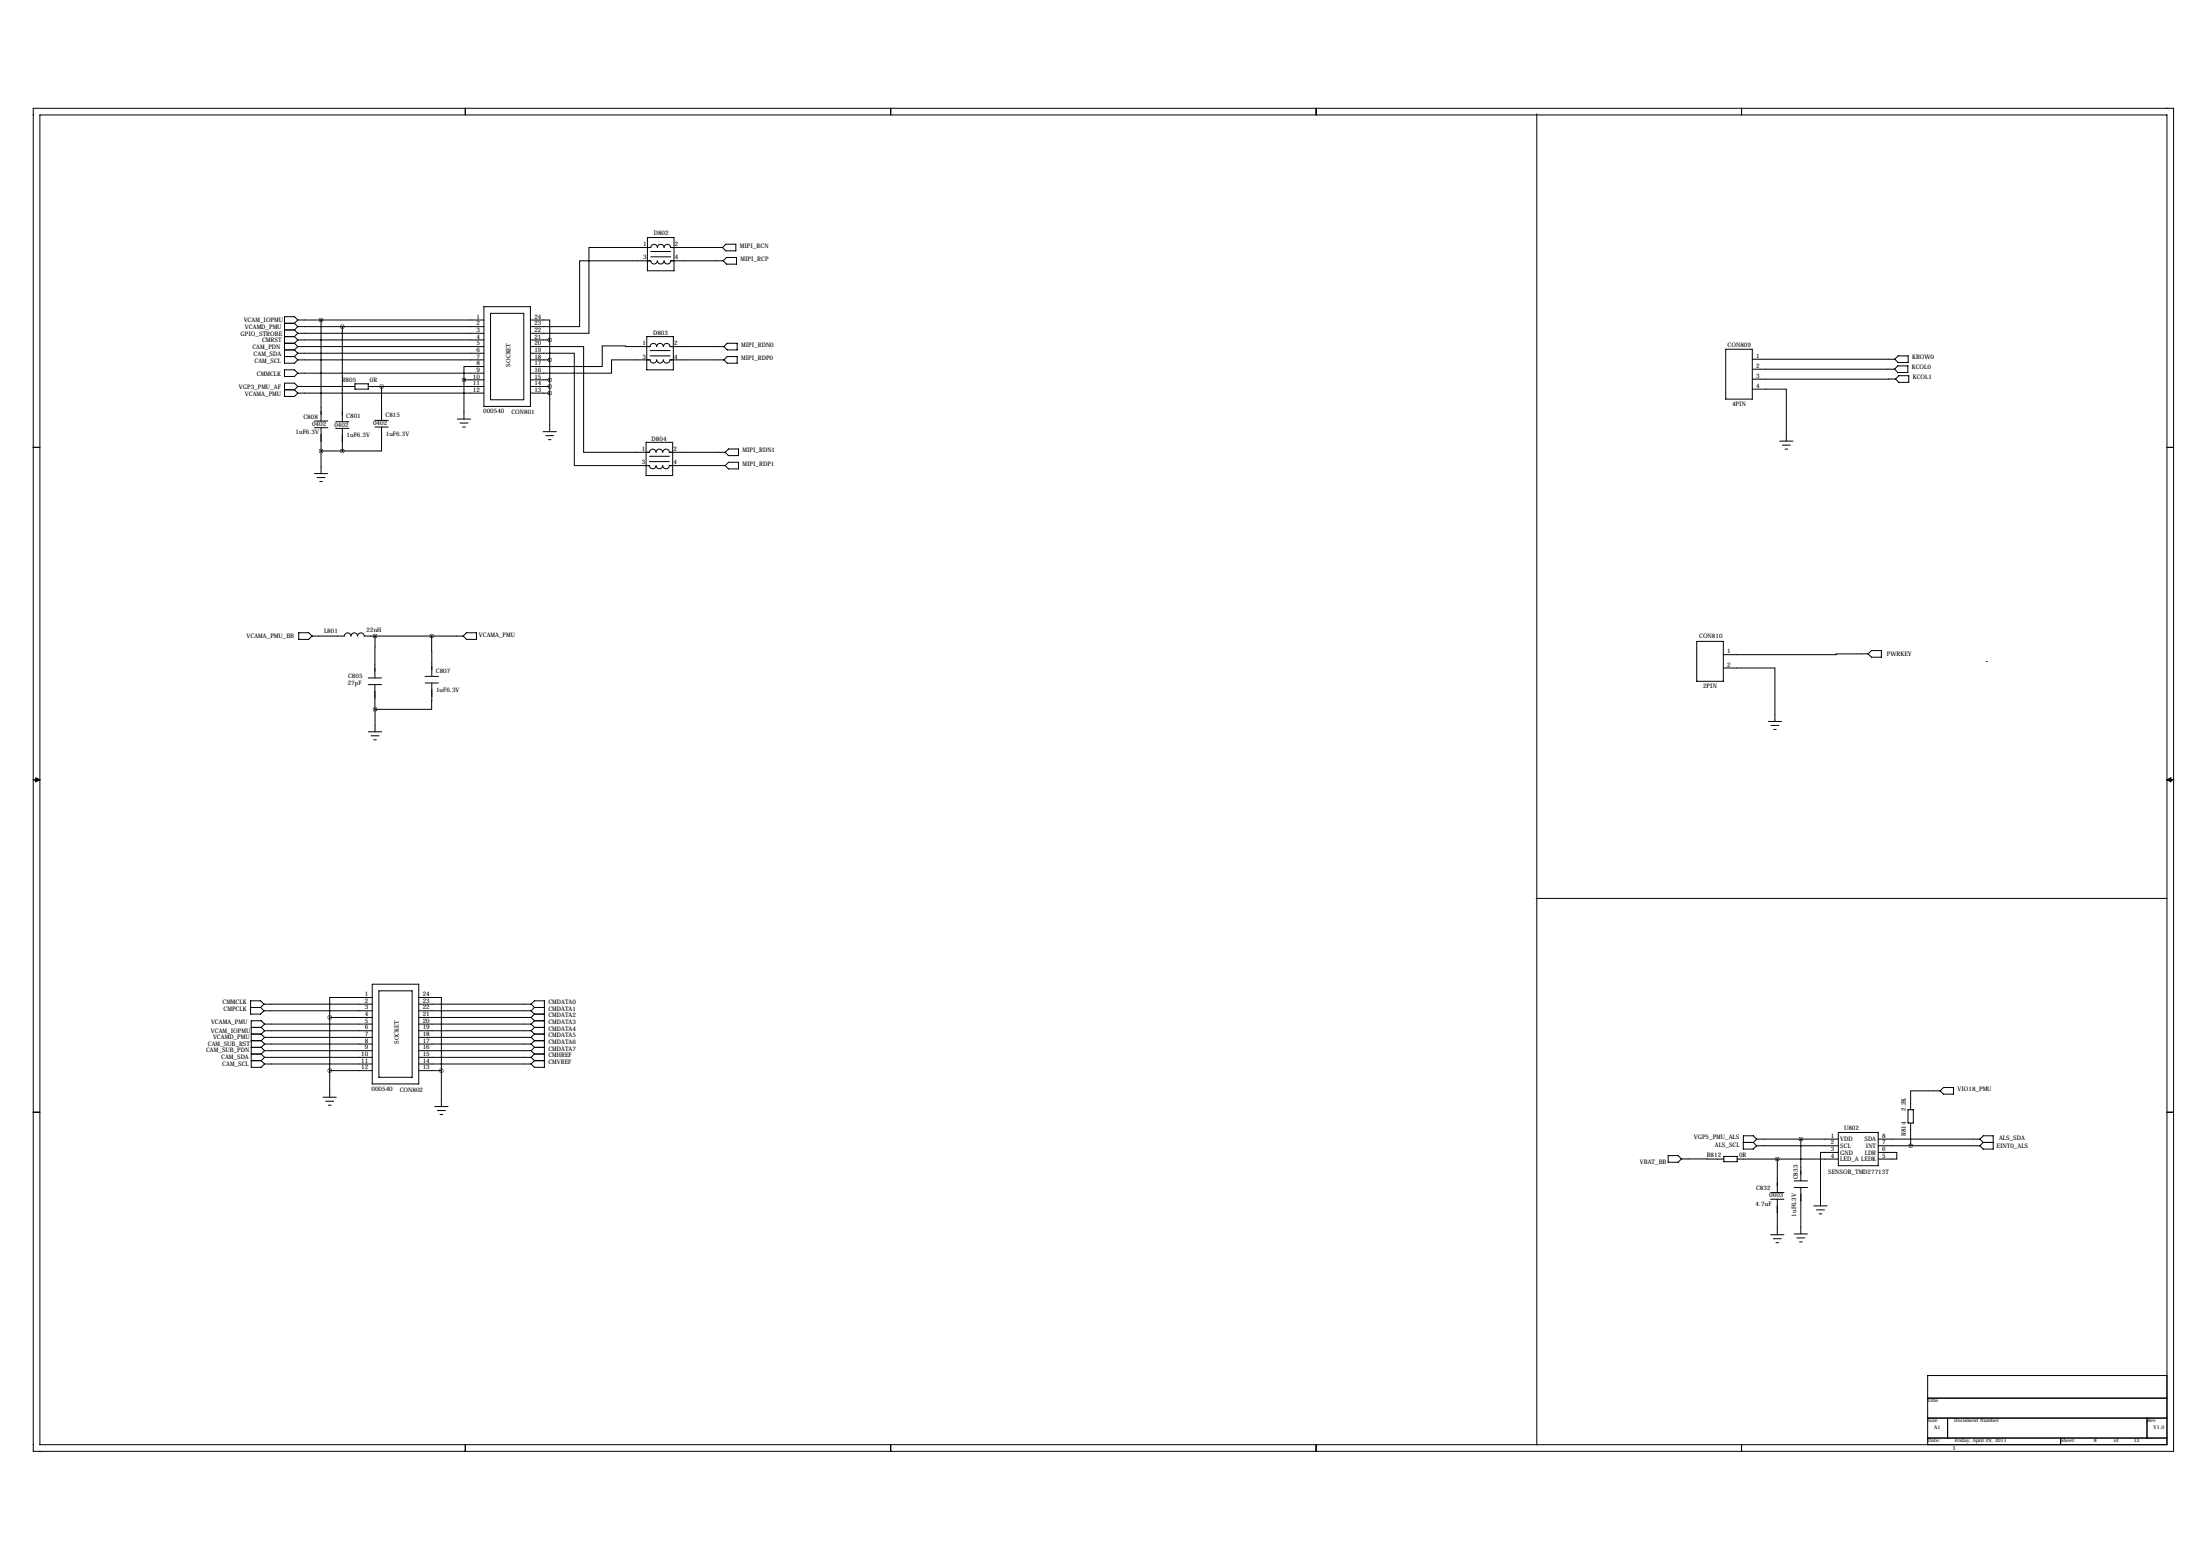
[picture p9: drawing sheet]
<svg xmlns="http://www.w3.org/2000/svg" width="841mm" height="594mm" viewBox="0 0 841 594" stroke-linecap="round" stroke-linejoin="round" font-family="sans-serif">
<g fill="none" stroke="#000" stroke-width=".38">
<path d="M12.7 41.4h817.9v513.1h-817.9zM15.2 43.9h812.8v508h-812.8zM177.8 41.4v2.5M340.4 41.4v2.5M502.9 41.4v2.5M587.2 43.5v508.5M665.5 41.4v2.5M247.4 90.7h10.2v12.7h-10.2zM248.7 96.1h7.6M248.7 98.1h7.6M276.1 94.6h-19.8a1.27 1.27 0 0 0-1.3-1.3 1.27 1.27 0 0 0-1.3 1.2 1.27 1.27 0 0 0-1.2-1.2 1.27 1.27 0 0 0-1.3 1.2 1.27 1.27 0 0 0-1.3-1.2 1.27 1.27 0 0 0-1.2 1.2l-23.7 .1v32.7h-22.3M276.4 99.6l-20.1 .1a1.27 1.27 0 0 1-1.3 1.2 1.27 1.27 0 0 1-1.3-1.3 1.27 1.27 0 0 1-1.2 1.3 1.27 1.27 0 0 1-1.3-1.3 1.27 1.27 0 0 1-1.3 1.3 1.27 1.27 0 0 1-1.2-1.3h-27.2v25.2h-18.8"/>
<path d="M276.4 99.6l1.2-1.2h3.8v2.5h-3.8zM277.4 93.3h3.8v2.5h-3.8l-1.3-1.2zM184.9 117.2h17.8v38.1h-17.8zM187.5 119.7h12.7v33h-12.7zM108.7 128.6h3.8M108.7 123.5h3.8M108.7 126.1h3.8M108.7 136.2h3.8M108.7 133.7h3.8M108.7 131.1h3.8M112.5 123.5l1.3 1.3M112.5 126.1l1.3 1.2"/>
<path d="M112.5 136.2l1.3 1.3M112.5 133.7l1.3 1.2M112.5 128.6l1.3 1.3M112.5 131.1l1.3 1.3M113.8 132.4h71.1M113.8 137.5h71.1M113.8 122.2h71.1M113.8 124.8h71.1M113.8 127.3h71.1M113.8 129.9h71.1M113.8 134.9h71.1M113.8 122.2l-1.3 1.3"/>
<path d="M113.8 122.2l-1.3-1.2h-3.8v17.8h3.8l1.3-1.3M113.8 124.8l-1.3 1.3M113.8 127.3l-1.3 1.3M113.8 134.9l-1.3 1.3M113.8 129.9l-1.3 1.2M113.8 132.4l-1.3 1.3M122.7 122.2v38.7M130.8 124.8v36.3M202.7 132.4h20.3v40.4h25.2a1.27 1.27 0 0 1 1.2-1.2 1.27 1.27 0 0 1 1.3 1.2 1.27 1.27 0 0 1 1.3-1.2 1.27 1.27 0 0 1 1.2 1.2 1.27 1.27 0 0 1 1.3-1.2 1.27 1.27 0 0 1 1.3 1.2h21.3M202.7 134.9h16.8v43h28.7a1.27 1.27 0 0 0 1.2 1.2 1.27 1.27 0 0 0 1.3-1.2 1.27 1.27 0 0 0 1.3 1.2 1.27 1.27 0 0 0 1.2-1.2 1.27 1.27 0 0 0 1.3 1.2 1.27 1.27 0 0 0 1.3-1.2h21.3M202.7 122.2h7.4v7.7M202.7 137.5h7.4"/>
<path d="M202.7 129.9h7.4M210.1 129.9v35M247.1 128.6h10.2v12.7h-10.2zM248.4 133.9h7.6M248.4 136h7.6M253.5 137.5a1.27 1.27 0 0 1-1.3 1.2 1.27 1.27 0 0 1-1.2-1.2 1.27 1.27 0 0 1-1.3 1.2 1.27 1.27 0 0 1-1.3-1.2h-14.7v5.1h-31M253.5 137.5a1.27 1.27 0 0 0 1.3 1.2 1.27 1.27 0 0 0 1.2-1.2h20.6M276.6 132.4h-20.6a1.27 1.27 0 0 0-1.2-1.2 1.27 1.27 0 0 0-1.3 1.2 1.27 1.27 0 0 0-1.3-1.2 1.27 1.27 0 0 0-1.2 1.2 1.27 1.27 0 0 0-1.3-1.2 1.27 1.27 0 0 0-1.3 1.2l-18.3-.2v7.8h-27.4M277.9 136.2h3.8v2.6h-3.8l-1.3-1.3zM277.9 131.1h3.8v2.6h-3.8l-1.3-1.3zM659.4 133.4h10.2v19.1h-10.2zM669.6 137.2h54.5"/>
<path d="M724.1 137.2l1.2-1.2h3.8v2.5h-3.8zM725.2 139.8h3.8v2.5h-3.8l-1.2-1.3zM108.7 141.3h3.8l1.3 1.3-1.3 1.2h-3.8zM108.7 148.9h3.8M112.5 148.9l1.3 1.3M113.8 147.6h21.8M113.8 142.6h71.1M113.8 150.2h71.1M113.8 147.6l-1.3-1.2h-3.8v5.1h3.8l1.3-1.3M113.8 147.6l-1.3 1.3M135.6 146.6h5.1v2.1h-5.1zM140.7 147.6h44.2"/>
<path d="M145.8 147.6v13M177.3 145.1h7.6M177.3 145.1v15M184.9 140h-7.6v5.1M202.7 147.6h7.4M202.7 145.1h7.4M202.7 150.2h7.4M669.6 148.7h13v19.8M669.6 141h54.4M724.3 144.8l-54.7 .1M725.6 143.5h3.8v2.6h-3.8l-1.3-1.3zM12.7 170.9h2.5"/>
<path d="M120.1 160.9h5.1M120.1 163.4h5.1M122.7 163.4v17.5M122.7 172.3h8.1M128.3 161.1h5M128.3 163.6h5M130.8 163.6v8.7M143.3 160.6h5M143.3 163.1h5M145.8 163.1v9.2h-15M174.8 160.1h5M175.8 161.6h3"/>
<path d="M176.8 163.1h1M207.5 164.9h5.1M208.5 166.4h3.1M209.5 168h1.1M246.9 169h10.1v12.7h-10.1zM248.2 174.3h7.6M248.2 176.3h7.6M277.1 177.9l1.3-1.3h3.8v2.5h-3.8zM278.4 171.5h3.8v2.6h-3.8l-1.3-1.3zM680.1 168.5h5M681.1 170h3M682.1 171.6h1"/>
<path d="M828 170.9h2.6M120.1 180.9h5.1M121.2 182.4h3M122.2 184h1M114.1 241.7h3.9l1.2 1.3-1.2 1.3h-3.9zM119.2 243h12.4M131.6 243a1.27 1.27 0 0 1 1.2-1.2 1.27 1.27 0 0 1 1.3 1.2M134.1 243a1.27 1.27 0 0 1 1.3-1.2 1.27 1.27 0 0 1 1.3 1.2M136.7 243a1.27 1.27 0 0 1 1.2-1.2 1.27 1.27 0 0 1 1.3 1.2h37.8M140.7 259h5.1M143.3 243v16M162.5 258.4h5"/>
<path d="M164.9 243l.1 15.4M177 243l1.3-1.3h3.8v2.6h-3.8zM648.4 245h10.1v15.3h-10.1zM658.5 255.2h19.7v20.4M713.8 249.8h-12.2v.3h-43.1M715.1 248.5h3.8v2.6h-3.8l-1.3-1.3zM759 252.7h.1M140.7 261.5h5.1M140.8 279.6h5M143.3 261.5v9.5M143.3 271v8.6M162.5 260.9h5"/>
<path d="M165 260.9l-.1 10.1h-21.6M675.7 275.6h5.1M676.7 277.1h3.1M677.7 278.7h1M12.7 297.9h2.5M13.7 297.1l1.5 .8-1.5 .8zM141.8 281.1h3M142.8 282.6h1M828 297.9h2.6M828 297.9l1.6-.8v1.6zM587 343.2h241M142.2 376h17.8v38.1h-17.8z"/>
<path d="M144.8 378.5h12.7v33.1h-12.7zM95.8 384.9h3.8M96 392.5h3.8M96 395h3.8M96 397.6h3.8M99.6 384.9l1.2 1.3M99.8 397.6l1.3 1.3M99.8 392.5l1.3 1.3M99.8 395l1.3 1.3M100.8 383.6h41.4M100.8 386.2h41.4M100.8 383.6l-1.2-1.3h-3.8v5.1h3.8l1.2-1.2"/>
<path d="M100.8 383.6l-1.2 1.3M101.1 391.2h41.1M101.1 393.8h41.1M101.1 396.3h41.1M101.1 398.9h41.1M101.1 391.2l-1.3-1.2h-3.8v17.7h3.8l1.3-1.2M101.1 398.9l-1.3 1.2M101.1 391.2l-1.3 1.3M101.1 393.8l-1.3 1.2M101.1 396.3l-1.3 1.3M126 388.7h16.2M126 388.7v30.5"/>
<path d="M142.2 381.1h-16.2v7.6M160 381.1h8.7v27.9M160 383.6h42.9M160 386.2h42.9M160 388.7h42.9M160 391.2h42.9M160 393.8h42.9M160 396.3h42.9M160 398.9h42.9M202.9 383.6l1.3 1.3M202.9 383.6l1.3-1.3h3.8v25.4h-3.8l-1.3-1.2M202.9 386.2l1.3 1.2"/>
<path d="M202.9 388.7l1.3 1.3M202.9 391.2l1.3 1.3M202.9 393.8l1.3 1.2M202.9 396.3l1.3 1.3M202.9 398.9l1.3 1.2M204.2 384.9h3.8M204.2 387.4h3.8M204.2 384.9l-1.3 1.3M204.2 390h3.8M204.2 387.4l-1.3 1.3M204.2 392.5h3.8M204.2 390l-1.3 1.2"/>
<path d="M204.2 395h3.8M204.2 392.5l-1.3 1.3M204.2 397.6h3.8M204.2 395l-1.3 1.3M204.2 397.6l-1.3 1.3M96 400.1h3.8M96 402.7h3.8M96 405.2h3.8M99.8 400.1l1.3 1.3M99.8 405.2l1.3 1.3M99.8 402.7l1.3 1.2M101.1 401.4h41.1"/>
<path d="M101.1 403.9h41.1M101.1 406.5h41.1M101.1 401.4l-1.3 1.3M101.1 403.9l-1.3 1.3M123.4 419.2h5.1M126 409h16.2M160 401.4h42.9M160 403.9h42.9M160 406.5h42.9M160 409h8.7M168.7 409v13.7M202.9 401.4l1.3 1.3"/>
<path d="M202.9 403.9l1.3 1.3M204.2 400.1h3.8M204.2 402.7h3.8M204.2 400.1l-1.3 1.3M204.2 405.2h3.8M204.2 402.7l-1.3 1.2M204.2 405.2l-1.3 1.3M741.4 416.7h-11.3v7.2M741.4 416.7l1.2-1.2h3.9v2.5h-3.9zM12.7 424.9h2.5M124.5 420.7h3M125.5 422.2h1"/>
<path d="M166.1 422.7h5.1M167.1 424.3h3.1M168.1 425.8h1.1M670 436.4l1.2 1.3M670 436.4h-3.9v2.6h3.9l1.2-1.3M671.2 437.7h31.3M671.3 435.2h31.2M671.3 435.2l-1.3-1.3h-3.8v2.5M671.3 435.2l-1.3 1.2M688.1 435.2v15.9M702.5 432.6h15.2v12.7h-15.2zM717.7 435.2h38.9"/>
<path d="M717.7 437.7h38.9M729.1 423.9h2v5.1h-2zM730.1 429v8.7M756.6 435.2l1.2-1.3h3.8v5.1h-3.8l-1.2-1.3M756.6 435.2l1.2 1.2M757.8 436.4h3.8M757.8 436.4l-1.2 1.3M828 424.9h2.6M637.4 441.5h3.8l1.3 1.2-1.3 1.3h-3.8zM642.5 442.7l16.2 .1M658.7 441.8h5.1v2h-5.1zM663.8 442.8h38.7"/>
<path d="M676.6 455.6h5.1M676.6 458.1h5.1M679.1 442.8v12.8M679.1 458.1v13.6M685.6 451.1h5.1M685.6 453.7h5.1M688.1 453.7v17.7M702.5 440.3h-6.8v20.4M717.7 440.3h7.1v2.5h-7.1M676.6 471.7h5.1M677.6 473.2h3.1M678.6 474.7h1.1"/>
<path d="M685.6 471.4h5.1M686.6 472.9h3.1M687.6 474.4h1M693.1 460.7h5.1M694.1 462.2h3.1M695.1 463.7h1.1M736.6 534.1h91.4M828 525.5h-91.4v26.4M177.8 551.9v2.6M340.4 551.9v2.6M502.9 551.9v2.6M665.5 551.9v2.6"/>
<path d="M736.6 541.8h91.4M736.6 549.4h91.4M744.2 541.8v7.6M787.4 549.4v2.5M820.4 541.8v7.6"/>
</g>
<path d="M143.3 243a.05 .05 0 0 0 .1 0 .05 .05 0 0 0-.1 0zM164.9 243a.05 .05 0 0 0 .1 0 .05 .05 0 0 0-.1 0zM143.3 271a.05 .05 0 0 0 .1 0 .05 .05 0 0 0-.1 0zM122.6 172.3a.06 .06 0 0 0 .1 0 .06 .06 0 0 0-.1 0zM130.8 172.3a.06 .06 0 0 0 .1 0 .06 .06 0 0 0-.1 0zM168.6 409a.05 .05 0 0 0 .1 0 .05 .05 0 0 0-.1 0zM125.9 388.7a.06 .06 0 0 0 .1 0 .06 .06 0 0 0-.1 0zM125.9 409a.05 .05 0 0 0 .1 0 .05 .05 0 0 0-.1 0zM688.1 435.2a.05 .05 0 0 0 .1 0 .05 .05 0 0 0-.1 0zM679.1 442.8a.06 .06 0 0 0 .1 0 .06 .06 0 0 0-.1 0zM730 437.7a.1 .1 0 0 0 .2 0 .1 .1 0 0 0-.2 0zM210 129.9a.05 .05 0 0 0 .1 0 .05 .05 0 0 0-.1 0zM210 137.5a.05 .05 0 0 0 .1 0 .05 .05 0 0 0-.1 0zM210 145.1a.05 .05 0 0 0 .1 0 .05 .05 0 0 0-.1 0zM210 147.6a.05 .05 0 0 0 .1 0 .05 .05 0 0 0-.1 0zM210 150.2a.05 .05 0 0 0 .1 0 .05 .05 0 0 0-.1 0zM177.2 145.1a.05 .05 0 0 0 .1 0 .05 .05 0 0 0-.1 0zM145.7 147.6a.1 .1 0 0 0 .2 0 .1 .1 0 0 0-.2 0zM122.6 122.2a.05 .05 0 0 0 .1 0 .05 .05 0 0 0-.1 0zM130.8 124.8a.05 .05 0 0 0 .1 0 .05 .05 0 0 0-.1 0z" fill="#000" stroke="#000" stroke-width="1.5"/>
<g font-size="2.4">
<text x="249.8" y="89.9">D802</text>
<text x="245.8" y="94.1">1</text>
<text x="257.8" y="94.1">2</text>
<text x="282.7" y="94.6">MIPI_RCN</text>
<text x="245.8" y="99.1">3</text>
<text x="257.8" y="99.1">4</text>
<text x="283" y="99.6">MIPI_RCP</text>
<text x="93.1" y="123.1">VCAM_IOPMU</text>
<text x="93.6" y="125.7">VCAMD_PMU</text>
<text x="182" y="121.7">1</text>
<text x="182" y="124.3">2</text>
<text x="204.2" y="124.3">23</text>
<text x="204.2" y="121.7">24</text>
<text x="92" y="128.3">GPIO_STROBE</text>
<text x="100.1" y="130.8">CMRST</text>
<text x="182" y="126.8">3</text>
<text x="182" y="129.4">4</text>
<text x="182" y="131.9">5</text>
<text x="204.2" y="131.9">20</text>
<text x="204.2" y="129.4">21</text>
<text x="204.2" y="126.8">22</text>
<text x="245.5" y="131.9">1</text>
<text x="249.6" y="128.1">D803</text>
<text x="257.6" y="131.9">2</text>
<text x="96.5" y="133.2">CAM_PDN</text>
<text x="96.9" y="136">CAM_SDA</text>
<text x="182" y="134.4">6</text>
<text x="182" y="137">7</text>
<text x="204.2" y="137">18</text>
<text x="204.2" y="134.4">19</text>
<text x="245.5" y="137">3</text>
<text x="257.6" y="137">4</text>
<text x="283.2" y="132.4">MIPI_RDN0</text>
<text x="283.2" y="137.5">MIPI_RDP0</text>
<text x="660.1" y="132.5">CON809</text>
<text x="671.1" y="136.7">1</text>
<text x="730.7" y="137.2">KROW0</text>
<text x="97.3" y="138.6">CAM_SCL</text>
<text x="98.2" y="143.5">CMMCLK</text>
<text x="182" y="139.5">8</text>
<text x="182" y="142.1">9</text>
<text x="195.1" y="140" transform="rotate(-90 195.1 140)">SOCKET</text>
<text x="204.2" y="142.1">16</text>
<text x="204.2" y="139.5">17</text>
<text x="671.1" y="140.5">2</text>
<text x="730.6" y="141">KCOL0</text>
<text x="91.3" y="148.6">VGP3_PMU_AF</text>
<text x="130.6" y="145.9">R805</text>
<text x="141.3" y="145.8">0R</text>
<text x="180.7" y="144.6">10</text>
<text x="180.7" y="147.1">11</text>
<text x="180.7" y="149.7">12</text>
<text x="204.2" y="149.7">13</text>
<text x="204.2" y="147.1">14</text>
<text x="204.2" y="144.6">15</text>
<text x="671.1" y="144.3">3</text>
<text x="671.1" y="148.2">4</text>
<text x="730.9" y="144.8">KCOL1</text>
<text x="93.6" y="151.2">VCAMA_PMU</text>
<text x="661.9" y="155.1">4PIN</text>
<text x="115.9" y="160.1">C808</text>
<text x="132.3" y="159.7">C801</text>
<text x="147.3" y="159.2">C815</text>
<text x="184.6" y="157.9">000540</text>
<text x="195.4" y="158.3">CON801</text>
<text x="113" y="165.7">1uF6.3V</text>
<text x="119.2" y="162.7">0402</text>
<text x="127.8" y="163">0402</text>
<text x="132.4" y="167">1uF6.3V</text>
<text x="142.5" y="162.5">0402</text>
<text x="147.4" y="166.5">1uF6.3V</text>
<text x="245.3" y="172.3">1</text>
<text x="249" y="168.6">D804</text>
<text x="257.3" y="172.3">2</text>
<text x="283.7" y="172.8">MIPI_RDN1</text>
<text x="245.3" y="177.4">3</text>
<text x="257.3" y="177.4">4</text>
<text x="283.7" y="177.9">MIPI_RDP1</text>
<text x="94.2" y="243.8">VCAMA_PMU_BB</text>
<text x="123.8" y="242">L801</text>
<text x="140.1" y="241.3">22nH</text>
<text x="183" y="243.5">VCAMA_PMU</text>
<text x="649.3" y="243.8">CON810</text>
<text x="660" y="249.6">1</text>
<text x="721.1" y="250.7">PWRKEY</text>
<text x="166.5" y="257">C807</text>
<text x="660" y="254.7">2</text>
<text x="132.9" y="261.7">27pF</text>
<text x="133" y="259">C805</text>
<text x="650.8" y="262.9">2PIN</text>
<text x="166.6" y="264.3">1uF6.3V</text>
<text x="85" y="383.6">CMMCLK</text>
<text x="139.4" y="380.6">1</text>
<text x="139.4" y="383.1">2</text>
<text x="161.5" y="383.1">23</text>
<text x="161.5" y="380.6">24</text>
<text x="209.5" y="383.6">CMDATA0</text>
<text x="85.4" y="386.2">CMPCLK</text>
<text x="139.4" y="385.6">3</text>
<text x="139.4" y="388.2">4</text>
<text x="161.5" y="388.2">21</text>
<text x="161.5" y="385.6">22</text>
<text x="209.5" y="386.2">CMDATA1</text>
<text x="209.5" y="388.7">CMDATA2</text>
<text x="80.6" y="394.5">VCAM_IOPMU</text>
<text x="80.6" y="391.2">VCAMA_PMU</text>
<text x="139.4" y="390.7">5</text>
<text x="139.4" y="393.3">6</text>
<text x="139.4" y="395.8">7</text>
<text x="161.5" y="395.8">18</text>
<text x="161.5" y="393.3">19</text>
<text x="161.5" y="390.7">20</text>
<text x="209.5" y="391.2">CMDATA3</text>
<text x="209.5" y="393.8">CMDATA4</text>
<text x="78.7" y="401.8">CAM_SUB_PDN</text>
<text x="79.4" y="399.5">CAM_SUB_RST</text>
<text x="81.4" y="397.1">VCAMD_PMU</text>
<text x="139.4" y="398.3">8</text>
<text x="139.4" y="400.9">9</text>
<text x="152.4" y="398.9" transform="rotate(-90 152.4 398.9)">SOCKET</text>
<text x="161.5" y="400.9">16</text>
<text x="161.5" y="398.3">17</text>
<text x="209.5" y="396.3">CMDATA5</text>
<text x="209.5" y="398.9">CMDATA6</text>
<text x="209.5" y="401.4">CMDATA7</text>
<text x="84.5" y="404.5">CAM_SDA</text>
<text x="84.9" y="407.2">CAM_SCL</text>
<text x="138" y="403.4">10</text>
<text x="138" y="406">11</text>
<text x="161.5" y="406">14</text>
<text x="161.5" y="403.4">15</text>
<text x="209.5" y="403.9">CMHREF</text>
<text x="209.5" y="406.5">CMVREF</text>
<text x="138" y="408.5">12</text>
<text x="161.5" y="408.5">13</text>
<text x="142" y="416.8">000540</text>
<text x="152.7" y="417.1">CON802</text>
<text x="748" y="416.7">VIO18_PMU</text>
<text x="728.2" y="424.4" transform="rotate(-90 728.2 424.4)">2.2K</text>
<text x="704.7" y="431.6">U802</text>
<text x="647.3" y="435.2">VGP5_PMU_ALS</text>
<text x="699.6" y="434.7">1</text>
<text x="699.6" y="437.2">2</text>
<text x="703.2" y="436">VDD</text>
<text x="712.5" y="436">SDA</text>
<text x="719.2" y="437.2">7</text>
<text x="719.2" y="434.7">8</text>
<text x="728.3" y="434.1" transform="rotate(-90 728.3 434.1)">R814</text>
<text x="763.9" y="435.5">ALS_SDA</text>
<text x="652.2" y="442.1">R812</text>
<text x="655.3" y="438.2">ALS_SCL</text>
<text x="664.5" y="442">0R</text>
<text x="699.6" y="439.7">3</text>
<text x="699.6" y="442.3">4</text>
<text x="703.2" y="438.5">SCL</text>
<text x="703.2" y="441.1">GND</text>
<text x="703.2" y="443.6">LED_A LEDK</text>
<text x="712.6" y="441.1">LDR</text>
<text x="713" y="438.5">INT</text>
<text x="719.2" y="442.3">5</text>
<text x="719.2" y="439.7">6</text>
<text x="762.9" y="438.7">EINT0_ALS</text>
<text x="626.6" y="444.5">VBAT_BB</text>
<text x="698.6" y="448.4">SENSOR_TMD27713T</text>
<text x="671" y="454.5">C832</text>
<text x="687" y="450.6" transform="rotate(-90 687 450.6)">C833</text>
<text x="670.9" y="460.9">4.7uF</text>
<text x="676.1" y="457.4">0603</text>
<text x="686.4" y="464.7" transform="rotate(-90 686.4 464.7)">1uF6.3V</text>
</g>
<text font-size="2.3" x="746.1" y="554">1</text>
<g font-size="2">
<text x="736.6" y="535.7">Title</text>
<text x="736.6" y="543.3">Size</text>
<text x="739.1" y="545.8">A1</text>
<text x="746.8" y="543.3">Document Number</text>
<text x="820.4" y="543.3">Rev</text>
<text x="823" y="545.8">V1.0</text>
<text x="736.6" y="550.9">Date:</text>
<text x="747" y="550.9">Friday, April 29, 2011</text>
<text x="787.4" y="550.9">Sheet</text>
<text x="800.1" y="550.9">8</text>
<text x="807.7" y="550.9">of</text>
<text x="815.3" y="550.9">13</text>
</g>
</svg>
